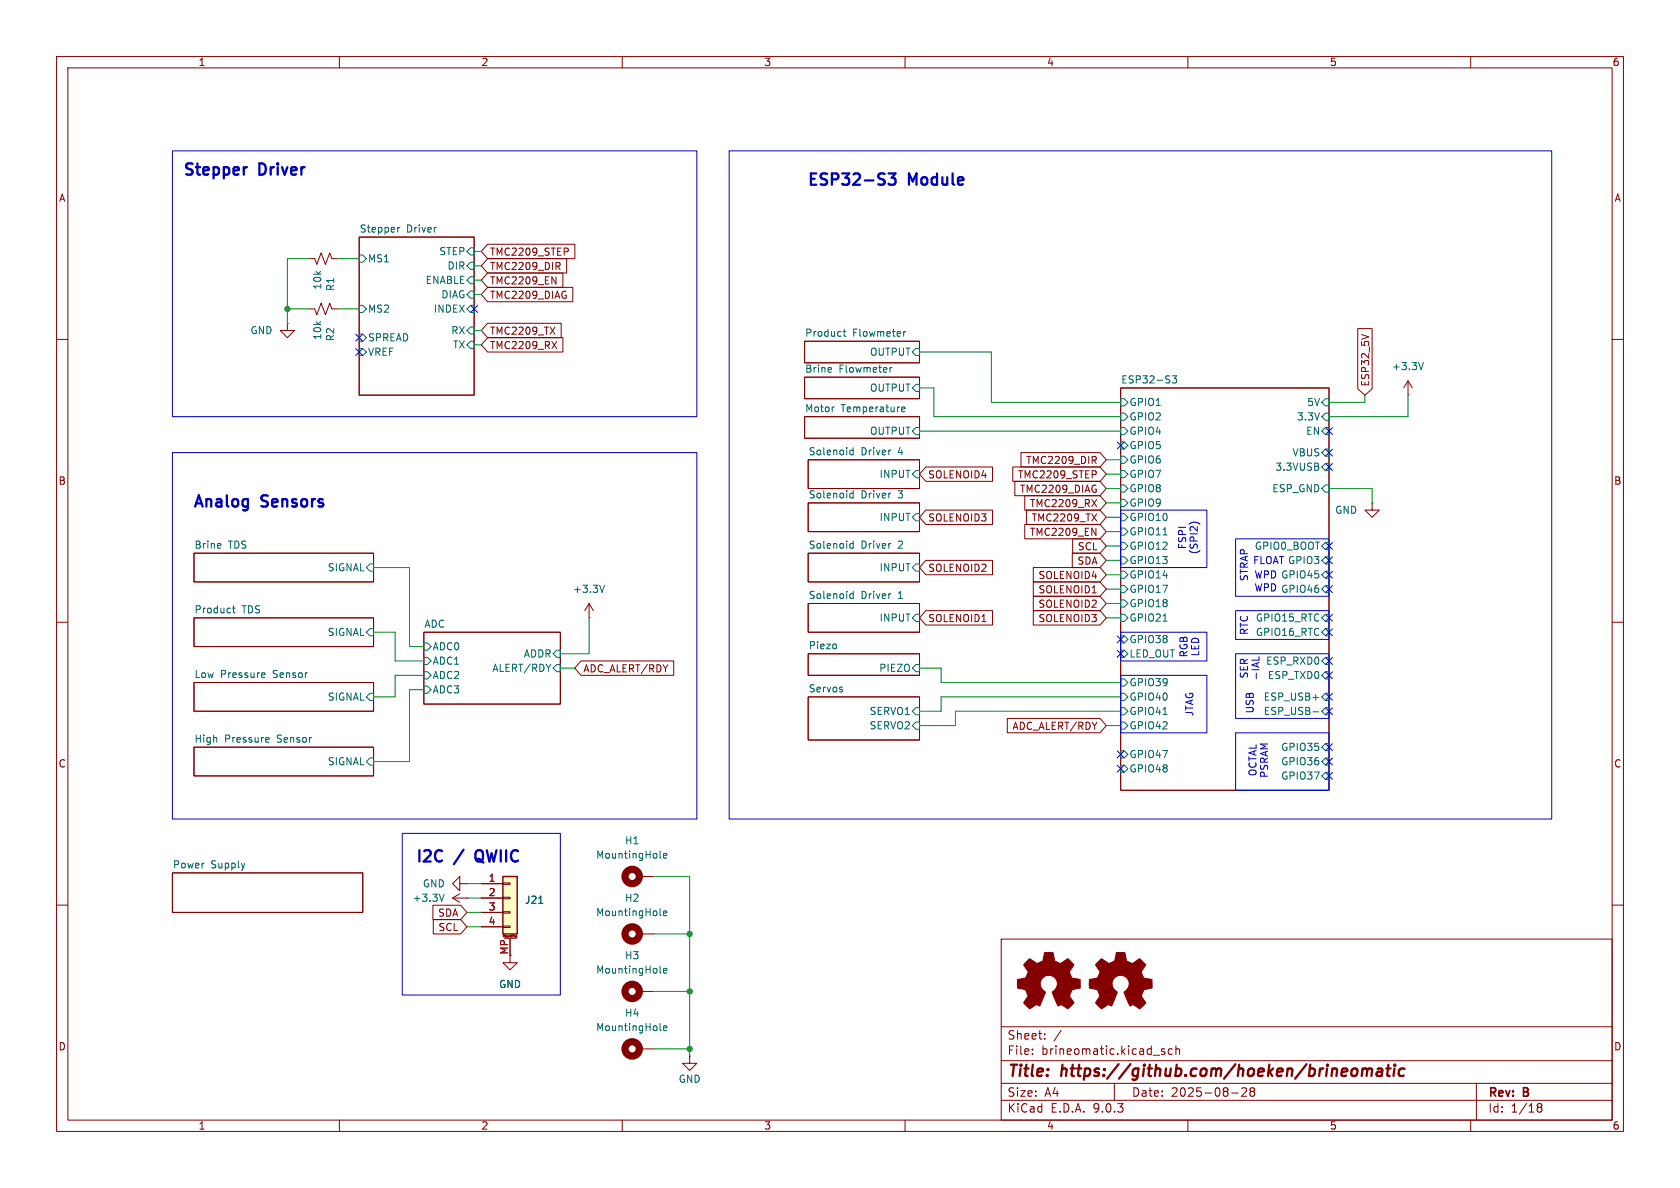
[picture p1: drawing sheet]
<svg xmlns="http://www.w3.org/2000/svg" width="297mm" height="210mm" viewBox="0 0 297 210" stroke-linecap="round" stroke-linejoin="round" font-family="sans-serif">
<g fill="none" stroke="#840000" stroke-width=".18">
<path d="M10 10h277v190h-277zM12 12h273v186h-273zM60 10v2M110 10v2M160 10v2M210 10v2M260 10v2M63.5 41.9h20.3v28h-20.3zM10 60h2M142.2 66.7h20.4v3.8h-20.4zM142.2 73.7h20.4v3.8h-20.4zM142.2 60.3h20.4v3.8h-20.4z"/>
<path d="M198.1 68.6h36.8v71.1h-36.8zM248.9 69.9h.1M248.9 67.3l.8 1.3M248.9 67.3l-.7 1.3M248.9 67.3v2.6M285 60h2M34.3 97.8h31.7v5.1h-31.7zM142.9 88.9h19.7v5.1h-19.7zM142.9 81.3h19.7v5.1h-19.7zM142.9 97.8h19.7v5.1h-19.7zM242.6 88.9v1.3h-1.3l1.3 1.2 1.2-1.2h-1.2M242.6 88.9h.1"/>
<path d="M10 110h2M34.3 109.2h31.7v5.1h-31.7zM74.9 111.8h24.2v12.7h-24.2zM142.9 106.7h19.7v5.1h-19.7zM142.9 115.6h19.7v3.8h-19.7zM285 110h2M34.3 120.7h31.7v5h-31.7zM34.3 132.1h31.7v5.1h-31.7zM142.9 123.2h19.7v7.6h-19.7zM30.5 154.3h33.6v7h-33.6zM80 158.8l1.3 .7M80 158.8h2.5"/>
<path d="M81.3 156.2v-1.3l-1.3 1.3 1.3 1.3v-1.3h1.2M81.3 158l-1.3 .8M82.5 158.8h.1M82.5 156.2h.1M113 154.9h2.6M10 160h2M113 175.3h2.6M177 166h108v32h-108zM285 160h2M60 198v2M110 198v2M113 185.4h2.6"/>
<path d="M121.9 186.7v1.3h1.3l-1.3 1.2-1.3-1.2h1.3M121.9 186.7h.1M160 198v2M177 194.5h108M177 191.5h108M177 187.5h108M177 181.5h108M182.5 186.3v.1M182.5 185.5v.1M184.7 183.6v.1M184.7 182.8v.1M187.6 182.1l-1.3 2"/>
<path d="M197 191.5v3M205.3 185.7l.7 .4-.3 .3-.4-.1M205.9 185.5l-.4-.1-.2 .2M207.2 185.5l-.4-.1-.3 .3v.4l.2 .2h.5M207.9 185.5l.2-.1 .4 .1v.9M207.9 184.9v1.5M210 198v2M217.7 193.2h1.2M220.3 192.4v.5l-.8 .9h.9M221 192.4v.3l.2 .2M221.2 192.9l-.2 .3v.5l.2 .1 .5-.1 .1-.2-.1-.4-.2-.2M221.2 192.9h.3"/>
<path d="M221.7 192.4l.1 .3-.3 .2M260 198v2M261 191.5v6.5M271.7 195.5l.3 .2M271.7 195.4l.3-.3 .5 .1 .1 .3-.3 .2M272 195.7h.3M272 195.7l-.3 .3M272.3 195.7l.3 .3-.1 .5-.5 .1-.3-.3"/>
</g>
<g fill="none" stroke="#840000" stroke-width=".4">
<path d="M240.9 189.1a.49 .49 0 0 1 .8 .1M240.9 188.9l-.2 1.3M241.7 189.2a.5 .5 0 0 1 .8-.2l-.1 1.2M241.7 189.2l-.1 1M243.6 189l.2-.1 .5 .1v1.2M244.4 189.4h-.7a.4 .4 0 0 0-.4 .4 .4 .4 0 0 0 .3 .4l.7-.1M245.1 188.9h.7M245.5 188.2l-.3 1.7 .1 .2 .4 .1M246.5 188.9l-.2 1.3M246.6 188.2v.2M246.6 188.2l-.1 .1 .1 .1M246.6 188.2l.1 .1-.1 .1"/>
<path d="M248.3 189a.66 .66 0 0 0-1 .3v.5l.1 .3 .2 .1 .6-.1"/>
</g>
<g fill="none" stroke="#006464" stroke-width=".18">
<path d="M63.5 45.1h.6l.7 .6-.7 .7h-.6zM63.5 54h.6l.7 .6-.7 .6h-.6zM63.5 59.1h.6l.7 .6-.7 .6h-.6zM70.3 40.2v.8M70.7 40.2l-.4 .2M83.2 46.4h.6v1.2h-.6l-.7-.6zM83.2 57.8h.6v1.3h-.6l-.7-.7zM83.2 43.8h.6v1.3h-.6l-.7-.6zM83.2 51.4h.6v1.3h-.6l-.7-.6zM83.2 48.9h.6v1.3h-.6l-.7-.7zM83.2 54h.6v1.2h-.6l-.7-.6zM149.1 58.6h.4"/>
<path d="M149.2 58.2v1.1l.3 .1M159.8 58.6v.8M160.1 58.6l-.3 .2M63.5 61.6h.6l.7 .6-.7 .7h-.6zM83.2 60.3h.6v1.3h-.6l-.7-.6zM146.8 65l.2 .3-.6 .1M146.9 65.7l-.1 .1M147.4 71.9h.1M150.8 79.1v1.3M150.8 79.6h-.3l-.3 .2M157.3 65v.8M157.7 65l-.4 .2"/>
<path d="M159.4 72.4l.6-.2-.1-.2-.3-.1-.2 .2 .1 .6h.4M161.9 67.9h.7v1.3h-.7l-.6-.6zM161.9 75.6h.7v1.2h-.7l-.6-.6zM161.9 61.6h.7v1.3h-.7l-.6-.7zM198.1 70.5h.7l.6 .6-.6 .7h-.7zM198.1 73h.7l.6 .7-.6 .6h-.7zM198.1 75.6h.7l.6 .6-.6 .6h-.7zM198.1 78.1h.7l.6 .6-.6 .7h-.7zM207.2 66.4h.8l-.4 .5 .4 .1v.6l-.2 .1-.6-.1M234.3 73h.6v1.3h-.6l-.6-.6zM234.3 70.5h.6v1.3h-.6l-.6-.7zM234.3 75.6h.6v1.2h-.6l-.6-.6z"/>
<path d="M234.3 79.4h.6v1.2h-.6l-.6-.6zM251.6 64.1l-.4 1.2M38.9 96.1l.1 .3-.6 .1M39 96.9h-.1M65.4 99.7h.6v1.3h-.6l-.6-.7zM150.2 87.8l.3 .2h.3M150.2 80.2l.3 .2 .3-.1M150.2 96.7l.3 .2h.3M150.8 86.8v1.2M150.8 95.6v1.3M150.8 87.2h-.3l-.3 .2M150.8 96.1h-.3l-.3 .2"/>
<path d="M161.9 90.8h.7v1.3h-.7l-.6-.7zM161.9 83.2h.7v1.3h-.7l-.6-.7zM161.9 99.7h.7v1.3h-.7l-.6-.7zM198.1 80.6h.7l.6 .7-.6 .6h-.7zM198.1 83.2h.7l.6 .6-.6 .7h-.7zM198.1 85.7h.7l.6 .7-.6 .6h-.7zM198.1 88.3h.7l.6 .6-.6 .6h-.7zM198.1 90.8h.7l.6 .6-.6 .7h-.7zM198.1 93.3h.7l.6 .7-.6 .6h-.7zM198.1 95.9h.7l.6 .6-.6 .7h-.7zM198.1 98.4h.7l.6 .7-.6 .6h-.7zM205.6 94.6h.7"/>
<path d="M234.3 81.9h.6v1.3h-.6l-.6-.6zM234.3 98.4h.6v1.3h-.6l-.6-.6zM234.3 95.9h.6v1.3h-.6l-.6-.7zM234.3 85.7h.6v1.3h-.6l-.6-.6zM41.1 107.5h.5M41.3 107.1v1.1l.3 .1M46.4 118.9l.4 .1v.2l-.6 .2M46.8 119.7l-.4 .1M65.4 111.1h.6v1.3h-.6l-.6-.6zM74.9 113.7h.7l.6 .6-.6 .6h-.7zM74.9 118.7h.7l.6 .7-.6 .6h-.7zM74.9 116.2h.7l.6 .6-.6 .7h-.7z"/>
<path d="M97.8 115.6l.6-.7h.7v1.3h-.7zM98.4 117.5h.7v1.2h-.7l-.6-.6zM147.8 114v.6M150.2 105.6l.3 .2 .3-.1M150.8 104.5v1.3M150.8 105h-.3l-.3 .2M161.9 108.6h.7v1.3h-.7l-.6-.7zM161.9 117.5h.7v1.2h-.7l-.6-.6zM198.1 101h.7l.6 .6-.6 .6h-.7zM198.1 103.5h.7l.6 .6-.6 .7h-.7zM198.1 106h.7l.6 .7-.6 .6h-.7zM198.1 108.6h.7l.6 .6-.6 .7h-.7z"/>
<path d="M198.1 114.9h.7l.6 .7-.6 .6h-.7zM198.1 112.4h.7l.6 .6-.6 .7h-.7zM205.6 109.8h.7M234.3 101h.6v1.2h-.6l-.6-.6zM234.3 103.5h.6v1.3h-.6l-.6-.7zM234.3 116.2h.6v1.3h-.6l-.6-.7zM234.3 118.7h.6v1.3h-.6l-.6-.6zM234.3 108.6h.6v1.3h-.6l-.6-.7zM234.3 111.1h.6v1.3h-.6l-.6-.6zM47.2 130.4h.3l.1 .3-.6 .1M47.5 131.1l-.3 .1M65.4 122.6h.6v1.2h-.6l-.6-.6z"/>
<path d="M65.4 134h.6v1.3h-.6l-.6-.7zM74.9 121.3h.7l.6 .6-.6 .7h-.7zM148.9 122v.3M161.9 125.1h.7v1.3h-.7l-.6-.7zM161.9 127.6h.7v1.3h-.7l-.6-.6zM198.1 120h.7l.6 .7-.6 .6h-.7zM198.1 122.6h.7l.6 .6-.6 .6h-.7zM198.1 125.1h.7l.6 .6-.6 .7h-.7zM198.1 127.6h.7l.6 .7-.6 .6h-.7zM198.1 132.7h.7l.6 .7-.6 .6h-.7zM198.1 135.3h.7l.6 .6-.6 .6h-.7zM205.6 126.3h.7"/>
<path d="M232.1 123.3h1M232.1 125.8h1M234.3 131.4h.6v1.3h-.6l-.6-.6zM234.3 134h.6v1.3h-.6l-.6-.7zM234.3 136.5h.6v1.3h-.6l-.6-.6zM234.3 122.6h.6v1.2h-.6l-.6-.6zM234.3 125.1h.6v1.3h-.6l-.6-.7zM78.5 158.1l-.4 1.2M116.7 151.5l.2 .2M117.3 151.3l.6-.1-.1-.3h-.3l-.2 .1 .1 .6h.4M116.7 171.8l.2 .2M117.3 171.6l.6-.1-.1-.3h-.3l-.2 .2 .1 .6h.4"/>
<path d="M116.7 182l.2 .2M117.3 181.8l.6-.2-.1-.2-.3-.1-.2 .2 .1 .6h.4"/>
</g>
<g fill="none" stroke="#840000" stroke-width="1.3">
<circle cx="111.8" cy="154.9" r="1.27"/>
<circle cx="111.8" cy="175.3" r="1.27"/>
<circle cx="111.8" cy="185.4" r="1.27"/>
</g>
<g fill="#840000" stroke="#840000" stroke-width=".18">
<path d="M194.2 170l.6-.5 .8 .6a.62 .62 0 0 0 1 0l.2-.1a1.62 1.62 0 0 0 .5-1.4l.1-.2h1.5l.1 .8a.74 .74 0 0 0 .7 .9l.5 .2 1.3-.8 1 1-.4 .7a.75 .75 0 0 0-.1 1.2l.2 .5 1.5 .3v1.5l-1.4 .2-.1 .2a1.23 1.23 0 0 0-.3 1.2l.7 1-.1 .1-1 .9-.8-.5a.54 .54 0 0 0-.9 0l-1.1-2.3a2.33 2.33 0 0 0 .9-2 1.54 1.54 0 0 0-2.5-.7 1.54 1.54 0 0 0 .4 2.6l-1 2.4a.69 .69 0 0 0-1.1 .2l-.7 .3-1-1 .8-1.2-.3-.6a.71 .71 0 0 0-.9-.7l-.7-.2v-1.4l.4-.1a1.11 1.11 0 0 0 1.3-.7 .72 .72 0 0 0-.2-1.2l-.4-.7z"/>
<path d="M181.5 170l.6-.5 .8 .6a.62 .62 0 0 0 1 0l.2-.1a1.62 1.62 0 0 0 .5-1.4l.1-.2h1.5l.1 .8a.74 .74 0 0 0 .7 .9l.5 .2 1.3-.8 1 1-.4 .7a.75 .75 0 0 0-.1 1.2l.2 .5 1.5 .3v1.5l-1.4 .2-.1 .2a1.23 1.23 0 0 0-.3 1.2l.7 1-.1 .1-1 .9-.8-.5a.54 .54 0 0 0-.9 0l-1.1-2.3a2.33 2.33 0 0 0 .9-2 1.54 1.54 0 0 0-2.5-.7 1.54 1.54 0 0 0 .4 2.6l-1 2.4a.69 .69 0 0 0-1.1 .2l-.7 .3-1-1 .8-1.2-.3-.6a.71 .71 0 0 0-.9-.7l-.7-.2v-1.4l.4-.1a1.11 1.11 0 0 0 1.3-.7 .72 .72 0 0 0-.2-1.2l-.4-.7z"/>
</g>
<path d="M88.9 154.9h2.5v10.2h-2.5z" fill="#ffffc2"/>
<path d="M88.9 154.9h2.5v10.2h-2.5z" fill="none" stroke="#840000" stroke-width=".25"/>
<g fill="none" stroke="#840000" stroke-width=".18">
<path d="M50.8 57.2v1.2h-1.3l1.3 1.3 1.3-1.3h-1.3M50.8 57.2h.1M54.6 54.6h1l.4 1 .8-2 .7 2 .8-2 .4 1h1M54.6 45.7h1l.4 1 .8-2 .7 2 .8-2 .4 1h1M86.2 59.7h13.3v2.5h-13.3l-1.1-1.2zM86.2 50.8h15.1v2.5h-15.1l-1.1-1.2zM86.2 45.7h14v2.6h-14l-1.1-1.3zM86.2 48.3h13.3v2.5h-13.3l-1.1-1.3zM86.2 43.2h15.4v2.5h-15.4l-1.1-1.2zM86.2 57.1h13v2.6h-13l-1.1-1.3zM97.6 48.9l.7 1.3v-1.3M98.6 47.1l.4 .6"/>
<path d="M98.8 46.4l.2 .2v.3l-.2 .2M99.9 52.2h.2l-.1 .5M100.4 44v.4M240 58.1h2.6v10.6l-1.3 1.2-1.3-1.2zM240.7 59.1l1.3 .5M97.6 60.4l.8 1.2M98.4 60.4l-.8 1.2M163.7 99.1h11.8v2.5h-11.8l-1.1-1.3zM163.7 82.5h11.8v2.6h-11.8l-1.1-1.3zM163.7 90.2h11.8v2.5h-11.8l-1.1-1.3zM179 82.5h15.5l1.1 1.3-1.1 1.3h-15.5zM179.4 85.1h15.1l1.1 1.3-1.1 1.2h-15.1z"/>
<path d="M180.5 80h14l1.1 1.3-1.1 1.3h-14zM181.2 87.6h13.3l1.1 1.3-1.1 1.3h-13.3zM181.2 92.7h13.3l1.1 1.3-1.1 1.3h-13.3zM181.5 90.2h13l1.1 1.2-1.1 1.3h-13zM189.6 97.8h4.9l1.1 1.3-1.1 1.2h-4.9zM189.6 95.2h4.9l1.1 1.3-1.1 1.3h-4.9zM193 93.4l.7 1.3v-1.3M193 88.3l.9 1.3M193.4 81.3l.4 .7M193.6 86.5h.2l-.1 .5M193.6 80.7l.2 .2-.1 .3-.1 .1M193.7 83.3v.5"/>
<path d="M193.9 88.3l-.9 1.3M102.7 116.8h16.4v2.6h-16.4l-1.1-1.3zM104.1 109.2h.1M104.1 106.7l.8 1.3M104.1 106.7l-.7 1.3M104.1 106.7v2.5M163.7 107.9h11.8v2.6h-11.8l-1.1-1.3zM182.7 107.9h11.8l1.1 1.3-1.1 1.3h-11.8zM182.7 100.3h11.8l1.1 1.3-1.1 1.3h-11.8zM182.7 102.9h11.8l1.1 1.2-1.1 1.3h-11.8zM182.7 105.4h11.8l1.1 1.3-1.1 1.3h-11.8zM178.1 127h16.4l1.1 1.3-1.1 1.2h-16.4z"/>
<path d="M85.1 156.2h3.8M85.1 158.8h3.8M88.9 156.1h1.3v.2h-1.3zM88.9 158.6h1.3v.3h-1.3zM76.5 160h4.9l1.1 1.3-1.1 1.3h-4.9zM76.6 162.6h4.8l1.1 1.2-1.1 1.3h-4.8zM85.1 161.3h3.8M85.1 163.8h3.8M88.9 161.2h1.3v.2h-1.3zM88.9 163.7h1.3v.3h-1.3zM89 165.6v-.3l.1 .2 .1-.2v.3M89.2 165.9h2"/>
<path d="M90.2 165.9v4.3h1.2l-1.2 1.3-1.3-1.3h1.3M90.5 165.3v.3M90.7 165.3h.1M91.4 165.4v.3l-.2 .1M91.4 165.4l-.2 .1v.1h.2M113 165.1h2.6"/>
</g>
<path d="M106.9 103.4l-.5 1.3M95.2 159.7h.8M116.7 161.7l.2 .2M117.3 161.4l.6-.1-.1-.2-.3-.1-.2 .2 .1 .6h.4" fill="none" stroke="#006464" stroke-width=".18"/>
<circle cx="111.8" cy="165.1" r="1.27" fill="none" stroke="#840000" stroke-width="1.3"/>
<g fill="none" stroke="#009600" stroke-width=".18">
<path d="M50.8 54.6h3.8M54.6 45.7h-3.8v11.5M59.7 54.6h3.8M59.7 45.7h3.8M83.8 44.5h1.3M83.8 58.4h1.3M83.8 49.5h1.3M83.8 52.1h1.3M83.8 47h1.3M83.8 61h1.3M162.6 68.6h2.5v5.1h33M162.6 62.2h12.7v8.9h22.8"/>
<path d="M162.6 76.2h35.5M241.3 69.9v1.2h-6.4M248.9 69.9v3.8h-14M195.6 86.4h2.5M195.6 94h2.5M195.6 83.8h2.5M195.6 88.9h2.5M195.6 91.4h2.5M195.6 81.3h2.5M195.6 99.1h2.5M195.6 96.5h2.5M234.9 86.4h7.7v2.5"/>
<path d="M66 100.3h6.4v14h2.5M66 111.8h3.8v5h5.1M74.9 119.4h-5.1v3.8h-3.8M99.1 118.1h2.5M104.1 109.2v6.4h-5M162.6 118.1h3.8v2.6h31.7M195.6 106.7h2.5M195.6 109.2h2.5M195.6 104.1h2.5M195.6 101.6h2.5M74.9 121.9h-2.5v12.7h-6.4M195.6 128.3h2.5"/>
<path d="M198.1 123.2h-31.7v2.5h-3.8M198.1 125.7h-29.2v2.6h-6.3M82.5 158.8h2.6M82.5 156.2h2.6M115.6 154.9h6.3v31.8M82.5 163.8h2.6M82.5 161.3h2.6M115.6 175.3h6.3M115.6 165.1h6.3M115.6 185.4h6.3"/>
</g>
<g fill="none" stroke="#000084" stroke-width=".18">
<path d="M62.9 59.1l1.2 1.2M64.1 59.1l-1.2 1.2M83.2 54l1.2 1.2M84.4 54l-1.2 1.2M62.9 61.6l1.2 1.2M64.1 61.6l-1.2 1.2M197.5 78.1l1.2 1.2M198.7 78.1l-1.2 1.2M234.3 75.6l1.3 1.2M234.3 79.4l1.3 1.2M235.6 75.6l-1.3 1.2M235.6 79.4l-1.3 1.2"/>
<path d="M234.3 95.9l1.3 1.2M234.3 98.5l1.3 1.2M234.3 81.9l1.3 1.3M235.6 98.5l-1.3 1.2M235.6 95.9l-1.3 1.2M235.6 81.9l-1.3 1.3M197.5 112.4l1.2 1.2M197.5 115l1.2 1.2M198.7 112.4l-1.2 1.2M198.7 115l-1.2 1.2M234.3 108.6l1.3 1.2M234.3 116.2l1.3 1.2"/>
<path d="M234.3 103.5l1.3 1.2M234.3 111.2l1.3 1.2M234.3 101l1.3 1.2M234.3 118.8l1.3 1.2M235.6 108.6l-1.3 1.2M235.6 116.2l-1.3 1.2M235.6 103.5l-1.3 1.2M235.6 111.2l-1.3 1.2M235.6 101l-1.3 1.2M235.6 118.8l-1.3 1.2M197.5 135.3l1.2 1.2M197.5 132.7l1.2 1.3"/>
<path d="M198.7 135.3l-1.2 1.2M198.7 132.7l-1.2 1.3M234.3 136.6l1.3 1.2M234.3 131.5l1.3 1.2M234.3 125.1l1.3 1.2M234.3 134l1.3 1.2M234.3 122.6l1.3 1.2M235.6 136.6l-1.3 1.2M235.6 131.5l-1.3 1.2M235.6 125.1l-1.3 1.2M235.6 134l-1.3 1.2M235.6 122.6l-1.3 1.2"/>
</g>
<g fill="none" stroke="#0000c2" stroke-width=".18">
<path d="M30.5 26.7h92.7v47h-92.7zM128.9 26.7h145.4v118.1h-145.4zM30.5 80h92.7v64.8h-92.7zM198.1 90.2h15.3v10.1h-15.3zM210.3 92.6a1.49 1.49 0 0 1 1.8 0M218.4 95.3h16.5v10.1h-16.5zM198.1 111.8h15.3v5h-15.3zM198.1 119.4h15.3v10.1h-15.3zM218.4 108h16.5v5h-16.5zM218.4 115.6h16.5v11.4h-16.5zM222.6 116.1v.6M218.4 129.5h16.5v10.2h-16.5z"/>
<path d="M71.1 147.3h28v28.6h-28z"/>
</g>
<path d="M43.5 29.5h.2M157.1 30.7h1.2l-.7 .7a.54 .54 0 0 1 .7 .4v.5l-.2 .3-.7 .1-.3-.2M84.3 150.4a1.42 1.42 0 0 0 0 1.8" fill="none" stroke="#0000c2" stroke-width=".4"/>
<g fill="#009600" stroke="#009600" stroke-width=".18">
<circle cx="50.8" cy="54.6" r=".46"/>
<circle cx="121.9" cy="185.4" r=".46"/>
<circle cx="121.9" cy="175.3" r=".46"/>
<circle cx="121.9" cy="165.1" r=".46"/>
</g>
<g font-size="2.8" fill="#0000c2">
<text x="32.3" y="31.6">Stepper</text>
<text x="45.9" y="31.6">Driver</text>
<text x="142.6" y="33.4">ESP32-S3</text>
<text x="160.8" y="33.4">Module</text>
<text x="34" y="90.3">Analog</text>
<text x="46.4" y="90.3">Sensors</text>
<text x="73.4" y="153">I2C</text>
<text x="80.6" y="153">/</text>
<text x="85" y="153">QWIIC</text>
</g>
<g font-size="2.8" fill="#840000">
<text x="178" y="190.9">Title:</text>
<text x="187.7" y="190.9">https://github.com/hoeken/brineomatic</text>
</g>
<g font-size="2.1" fill="#840000">
<text x="178" y="184">Sheet:</text>
<text x="178" y="186.7">File:</text>
<text x="184.1" y="186.7">brineomatic.kicad_sch</text>
<text x="178" y="196.9">KiCad</text>
<text x="178" y="194.1">Size:</text>
<text x="184.7" y="194.1">A4</text>
<text x="185.7" y="196.9">E.D.A.</text>
<text x="193.3" y="196.9">9.0.3</text>
<text x="200" y="194.1">Date:</text>
<text x="207" y="194.1">2025-08-28</text>
<text x="263" y="194.3">Rev:</text>
<text x="263" y="196.9">Id:</text>
<text x="267.1" y="196.9">1/18</text>
<text x="269.4" y="194.3">B</text>
</g>
<g font-size="1.8" fill="#840000">
<text x="35" y="11.9">1</text>
<text x="85" y="11.9">2</text>
<text x="135" y="11.9">3</text>
<text x="185" y="11.9">4</text>
<text x="235" y="11.9">5</text>
<text x="285" y="11.9">6</text>
<text x="10.3" y="35.9">A</text>
<text x="285.3" y="35.9">A</text>
<text x="86.5" y="47.9">TMC2209_DIR</text>
<text x="86.5" y="45.4">TMC2209_STEP</text>
<text x="86.5" y="53">TMC2209_DIAG</text>
<text x="86.5" y="50.5">TMC2209_EN</text>
<text x="86.5" y="59.4">TMC2209_TX</text>
<text x="86.5" y="61.9">TMC2209_RX</text>
<text x="242.3" y="68.4" transform="rotate(-90 242.3 68.4)">ESP32_5V</text>
<text x="181.3" y="82.2">TMC2209_DIR</text>
<text x="10.3" y="85.9">B</text>
<text x="164" y="84.8">SOLENOID4</text>
<text x="179.9" y="84.8">TMC2209_STEP</text>
<text x="180.2" y="87.3">TMC2209_DIAG</text>
<text x="182" y="89.9">TMC2209_RX</text>
<text x="285.3" y="85.9">B</text>
<text x="164" y="92.4">SOLENOID3</text>
<text x="182" y="94.9">TMC2209_EN</text>
<text x="182.3" y="92.4">TMC2209_TX</text>
<text x="164" y="101.3">SOLENOID2</text>
<text x="190.4" y="100">SDA</text>
<text x="190.4" y="97.5">SCL</text>
<text x="183.5" y="102.6">SOLENOID4</text>
<text x="183.5" y="105.1">SOLENOID1</text>
<text x="183.5" y="107.6">SOLENOID2</text>
<text x="164" y="110.2">SOLENOID1</text>
<text x="183.5" y="110.2">SOLENOID3</text>
<text x="103" y="119.1">ADC_ALERT/RDY</text>
<text x="178.9" y="129.2">ADC_ALERT/RDY</text>
<text x="10.3" y="135.9">C</text>
<text x="285.3" y="135.9">C</text>
<text x="77.3" y="162.2">SDA</text>
<text x="77.4" y="164.8">SCL</text>
<text x="10.3" y="185.9">D</text>
<text x="285.3" y="185.9">D</text>
<text x="35" y="199.9">1</text>
<text x="85" y="199.9">2</text>
<text x="135" y="199.9">3</text>
<text x="185" y="199.9">4</text>
<text x="235" y="199.9">5</text>
<text x="285" y="199.9">6</text>
</g>
<g font-size="1.8" fill="#006464">
<text x="63.5" y="41.2">Stepper</text>
<text x="71.9" y="41.2">Driver</text>
<text x="65" y="46.6">MS1</text>
<text x="77.6" y="45.3">STEP</text>
<text x="79" y="47.9">DIR</text>
<text x="57" y="51.3" transform="rotate(-90 57 51.3)">10k</text>
<text x="59.3" y="51.6" transform="rotate(-90 59.3 51.6)">R1</text>
<text x="75.1" y="50.4">ENABLE</text>
<text x="77.9" y="52.9">DIAG</text>
<text x="44.2" y="59.3">GND</text>
<text x="65" y="55.5">MS2</text>
<text x="76.6" y="55.5">INDEX</text>
<text x="79.7" y="59.3">RX</text>
<text x="142.2" y="59.6">Product</text>
<text x="150.7" y="59.6">Flowmeter</text>
<text x="57" y="60.2" transform="rotate(-90 57 60.2)">10k</text>
<text x="59.3" y="60.4" transform="rotate(-90 59.3 60.4)">R2</text>
<text x="65" y="60.6">SPREAD</text>
<text x="65" y="63.1">VREF</text>
<text x="80" y="61.8">TX</text>
<text x="142.2" y="66">Brine</text>
<text x="148.3" y="66">Flowmeter</text>
<text x="153.7" y="63.1">OUTPUT</text>
<text x="246" y="65.6">+3.3V</text>
<text x="153.7" y="69.4">OUTPUT</text>
<text x="198.1" y="67.9">ESP32-S3</text>
<text x="199.6" y="72">GPIO1</text>
<text x="231" y="72">5V</text>
<text x="142.2" y="72.9">Motor</text>
<text x="148.7" y="72.9">Temperature</text>
<text x="153.7" y="77.1">OUTPUT</text>
<text x="199.6" y="74.5">GPIO2</text>
<text x="199.6" y="77.1">GPIO4</text>
<text x="229.2" y="74.5">3.3V</text>
<text x="230.8" y="77.1">EN</text>
<text x="142.9" y="80.6">Solenoid</text>
<text x="152.2" y="80.6">Driver</text>
<text x="158.9" y="80.6">4</text>
<text x="199.6" y="79.6">GPIO5</text>
<text x="199.6" y="82.1">GPIO6</text>
<text x="225.4" y="83.4">3.3VUSB</text>
<text x="228.4" y="80.9">VBUS</text>
<text x="142.9" y="88.2">Solenoid</text>
<text x="152.2" y="88.2">Driver</text>
<text x="155.4" y="84.7">INPUT</text>
<text x="158.9" y="88.2">3</text>
<text x="199.6" y="84.7">GPIO7</text>
<text x="199.6" y="87.2">GPIO8</text>
<text x="199.6" y="89.8">GPIO9</text>
<text x="224.8" y="87.2">ESP_GND</text>
<text x="155.4" y="92.3">INPUT</text>
<text x="199.6" y="92.3">GPIO10</text>
<text x="199.6" y="94.8">GPIO11</text>
<text x="235.9" y="91">GND</text>
<text x="34.3" y="97.1">Brine</text>
<text x="40.4" y="97.1">TDS</text>
<text x="57.8" y="101.2">SIGNAL</text>
<text x="142.9" y="97.1">Solenoid</text>
<text x="152.2" y="97.1">Driver</text>
<text x="155.4" y="101.2">INPUT</text>
<text x="158.9" y="97.1">2</text>
<text x="199.6" y="97.4">GPIO12</text>
<text x="199.6" y="99.9">GPIO13</text>
<text x="221.7" y="97.4">GPIO0_BOOT</text>
<text x="101.2" y="105">+3.3V</text>
<text x="142.9" y="106">Solenoid</text>
<text x="152.2" y="106">Driver</text>
<text x="158.9" y="106">1</text>
<text x="199.6" y="102.5">GPIO14</text>
<text x="199.6" y="105">GPIO17</text>
<text x="199.6" y="107.5">GPIO18</text>
<text x="34.3" y="108.5">Product</text>
<text x="42.8" y="108.5">TDS</text>
<text x="57.8" y="112.6">SIGNAL</text>
<text x="74.9" y="111">ADC</text>
<text x="155.4" y="110.1">INPUT</text>
<text x="199.6" y="110.1">GPIO21</text>
<text x="199.6" y="113.9">GPIO38</text>
<text x="221.9" y="110.1">GPIO15_RTC</text>
<text x="221.9" y="112.6">GPIO16_RTC</text>
<text x="34.3" y="119.9">Low</text>
<text x="39" y="119.9">Pressure</text>
<text x="48.4" y="119.9">Sensor</text>
<text x="76.4" y="115.2">ADC0</text>
<text x="76.4" y="117.7">ADC1</text>
<text x="86.9" y="119">ALERT/RDY</text>
<text x="92.5" y="116.4">ADDR</text>
<text x="142.9" y="114.9">Piezo</text>
<text x="155.3" y="119">PIEZO</text>
<text x="199.6" y="116.4">LED_OUT</text>
<text x="223.7" y="117.7">ESP_RXD0</text>
<text x="57.8" y="124.1">SIGNAL</text>
<text x="76.4" y="120.2">ADC2</text>
<text x="76.4" y="122.8">ADC3</text>
<text x="142.9" y="122.5">Servos</text>
<text x="199.6" y="121.5">GPIO39</text>
<text x="199.6" y="124.1">GPIO40</text>
<text x="223.3" y="124.1">ESP_USB+</text>
<text x="224" y="120.2">ESP_TXD0</text>
<text x="34.3" y="131.4">High</text>
<text x="39.7" y="131.4">Pressure</text>
<text x="49.1" y="131.4">Sensor</text>
<text x="153.6" y="126.6">SERVO1</text>
<text x="153.6" y="129.1">SERVO2</text>
<text x="199.6" y="126.6">GPIO41</text>
<text x="199.6" y="129.1">GPIO42</text>
<text x="223.3" y="126.6">ESP_USB-</text>
<text x="57.8" y="135.5">SIGNAL</text>
<text x="199.6" y="134.2">GPIO47</text>
<text x="199.6" y="136.8">GPIO48</text>
<text x="226.4" y="132.9">GPIO35</text>
<text x="226.4" y="135.5">GPIO36</text>
<text x="226.4" y="138">GPIO37</text>
<text x="110.4" y="149.5">H1</text>
<text x="30.5" y="153.6">Power</text>
<text x="37.3" y="153.6">Supply</text>
<text x="105.3" y="152">MountingHole</text>
<text x="72.8" y="159.6">+3.3V</text>
<text x="74.7" y="157.1">GND</text>
<text x="92.7" y="160">J21</text>
<text x="110.4" y="159.6">H2</text>
<text x="105.3" y="162.2">MountingHole</text>
<text x="105.3" y="172.3">MountingHole</text>
<text x="110.4" y="169.8">H3</text>
<text x="88.1" y="174.9">GND</text>
<text x="110.4" y="179.9">H4</text>
<text x="105.3" y="182.5">MountingHole</text>
<text x="119.9" y="191.6">GND</text>
</g>
<g font-size="1.8" fill="#0000c2">
<text x="209.9" y="97.2" transform="rotate(-90 209.9 97.2)">FSPI</text>
<text x="211.9" y="98.1" transform="rotate(-90 211.9 98.1)">(SPI2)</text>
<text x="221.4" y="99.9">FLOAT GPIO3</text>
<text x="220.8" y="102.8" transform="rotate(-90 220.8 102.8)">STRAP</text>
<text x="221.7" y="104.8">WPD GPIO46</text>
<text x="221.7" y="102.5">WPD GPIO45</text>
<text x="220.8" y="112.3" transform="rotate(-90 220.8 112.3)">RTC</text>
<text x="210.2" y="116.3" transform="rotate(-90 210.2 116.3)">RGB</text>
<text x="212.2" y="116.1" transform="rotate(-90 212.2 116.1)">LED</text>
<text x="220.8" y="120" transform="rotate(-90 220.8 120)">SER</text>
<text x="222.9" y="120.4" transform="rotate(-90 222.9 120.4)">-IAL</text>
<text x="211.2" y="126.7" transform="rotate(-90 211.2 126.7)">JTAG</text>
<text x="221.8" y="126.2" transform="rotate(-90 221.8 126.2)">USB</text>
<text x="222.3" y="137.3" transform="rotate(-90 222.3 137.3)">OCTAL</text>
<text x="224.4" y="137.6" transform="rotate(-90 224.4 137.6)">PSRAM</text>
</g>
<g font-size="1.8" fill="#a90000">
<text x="86.3" y="156">1</text>
<text x="86.3" y="158.5">2</text>
<text x="86.3" y="161">3</text>
<text x="86.3" y="163.6">4</text>
<text x="89.9" y="168.8" transform="rotate(-90 89.9 168.8)">MP</text>
</g>
<text font-size=".5" fill="#840000" x="88.7" y="165.9">Mounting</text>
</svg>
